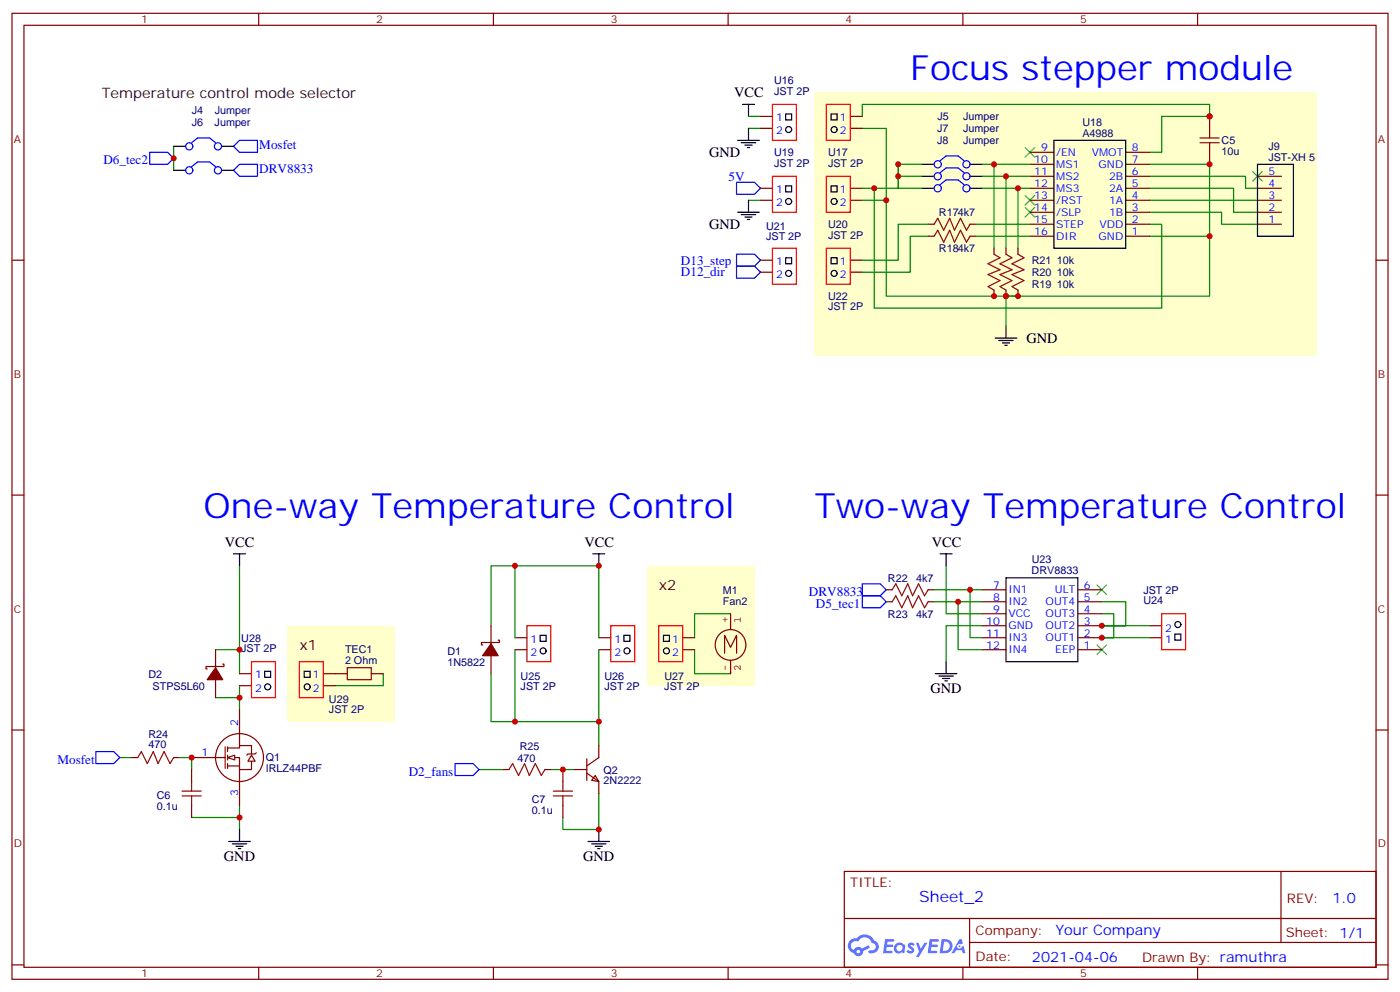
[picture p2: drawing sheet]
<svg xmlns="http://www.w3.org/2000/svg" width="412mm" height="292mm" viewBox="0 0 412 292" stroke-linecap="round" stroke-linejoin="round" font-family="sans-serif">
<g fill="#ffc">
<path d="M84.7 184.2h31.7v28.2h-31.7z"/>
<path d="M190.5 166.5h31.7v35.3h-31.7z"/>
</g>
<path d="M26.5 21.9h81.1v31.8h-81.1z" fill="#fff"/>
<path d="M239.9 27.2h148.2v77.6h-148.2z" fill="#ffc"/>
<g fill="none" stroke="#870000" stroke-width=".35">
<path d="M3.5 3.9h405.4v284.4h-405.4zM7.1 7.4h398.2v277.3h-398.2zM76.2 3.9v3.5M145.3 3.9v3.5M214.5 3.9v3.5M283.6 3.9v3.5M352.8 3.9v3.5M3.5 76.6h3.6M405.3 76.6h3.6M3.5 145.7h3.6M405.3 145.7h3.6M3.5 214.9h3.6"/>
<path d="M405.3 214.9h3.6M248.7 256.5h156.6v28.2h-156.6zM377.3 256.5v20.9M248.7 270.4h156.5M285.6 277.4h119.6M285.6 270.4v14.1M3.5 284h3.6M76.2 284.7v3.6M145.3 284.7v3.6M214.5 284.7v3.6M283.6 284.7v3.6M352.8 284.7v3.6"/>
<path d="M405.3 284h3.6"/>
</g>
<g fill="#5487ff">
<path d="M267.7 277.7a1.22 1.22 0 0 1 1.7 .2l-.4 .6a.47 .47 0 0 0-.3-.4 .47 .47 0 0 0-.5 .2l.1 .2a1.14 1.14 0 0 1 .8 1.8 1.14 1.14 0 0 1-1.9 0l-.2-.2 .5-.6 .7 .5a.29 .29 0 0 0 .3-.3 .29 .29 0 0 0-.2-.3 1.04 1.04 0 0 1-.6-1.7z"/>
<path d="M260.7 276.4h2.4l.3 .2-.2 .5-1.8 .1-.1 .8h1.5l.3 .4-.3 .4h-1.6l-.2 1.1h1.7l.2 .3-.2 .3-2.6 .1z"/>
<path d="M273.8 276.4h2.4l.3 .2-.1 .5-1.8 .1-.2 .8h1.6l.3 .4-.4 .4h-1.6l-.1 1.1h1.7l.2 .3-.2 .3-2.6 .1z"/>
<path d="M282.6 276.4h.7l.3 1.3-.6 .3a.69 .69 0 0 0-1 .3 .69 .69 0 0 0 .4 .9 .69 .69 0 0 0 .9-.6l.5-.2 .6 2.2h-.8l-.2-.9h-1.8l-.5 .9h-.8z"/>
<path d="M269.8 277.5h.8l.6 1.8 1.1-1.8h.9l-2.6 4.2h-.8l.9-1.5z"/>
<path d="M277.4 276.4l-.6 4.2h1.3a2.11 2.11 0 0 0 2.5-2.1 2.11 2.11 0 0 0-2.5-2.1zM278.1 277.2a1.39 1.39 0 0 1 1.7 1.4 1.39 1.39 0 0 1-1.8 1.3h-.3z"/>
<path d="M263.7 278.1a1.54 1.54 0 0 0-.1 2.1 1.54 1.54 0 0 0 2.2 .1l.6 .3 .3-2.3-.2-.3h-.4a1.49 1.49 0 0 0-2.4 .1zM264 279.1a.94 .94 0 0 1 1.8 0 .94 .94 0 0 1-1.8 0z"/>
<path d="M250.4 276.8a2.18 2.18 0 0 0 1.1 3.7 1.44 1.44 0 0 0 1.6 .9 1.44 1.44 0 0 0 1.2-1.4l2-1-.5-.8-1.9 1a1.47 1.47 0 0 0-2.4 .4 1.39 1.39 0 0 1-.7-1.9 1.39 1.39 0 0 1 2-.5 2.12 2.12 0 0 1 2.2-1.3 2.12 2.12 0 0 1 1.9 1.7 1.14 1.14 0 0 1 1.1 1.4 1.14 1.14 0 0 1-1.7 .7 .43 .43 0 0 0-.5 .4 .43 .43 0 0 0 .4 .5 1.98 1.98 0 0 0 2.5-1.2 1.98 1.98 0 0 0-1.2-2.6 3.1 3.1 0 0 0-5.3-.6l-.9 .1zM252.3 280.1a.55 .55 0 0 1 1.1 0 .55 .55 0 0 1-1.1 0z"/>
<circle cx="282.6" cy="278.5" r=".26"/>
</g>
<g fill="none" stroke="#008700" stroke-width=".35">
<path d="M220.5 37.8h3.5M220.5 34.3h3.5M254 34.3v-3.6h102.3v3.6h-14.1v10.5h-3.5M254 37.8h7.1v21.1M220.5 58.9h3.5M254 58.9h7.1v28.3h35.2M257.5 55.4v35.3h84.7v-24.7h-3.5M264.6 51.9v3.5h7M264.6 48.4v3.5h7M271.6 48.4h-7v7h-10.6M289.3 48.4h14.1M289.3 51.9h14.1"/>
<path d="M289.3 55.4h14.1M292.8 48.4v24.7M296.3 51.9v21.2M299.9 55.4v17.7M338.7 51.9h28.2v3.5h3.5M338.7 55.4h24.7v7.1h7M338.7 48.4h17.6v38.8h-60M338.7 58.9h31.7M338.7 62.5h21.1v3.5h10.6M338.7 69.5h17.6M296.3 87.2h3.6M70.6 166.5v31.8"/>
<path d="M151.7 166.5h-7.1v17.7M278.7 166.5v14.2h10.6M324.6 177.1h7v7.1h-7h14.1M63.5 191.2h7.1M112.9 198.3v3.5h-14.1M144.6 198.3v14.1h7.1M204.6 191.2v7.1h10.6M215.2 180.7h-10.6v7M289.3 184.2h-10.6v10.6M324.6 180.7h3.5v7h-3.5h14.1M63.5 205.4h7.1M70.6 201.8v7.1"/>
<path d="M35.3 223h3.5M56.4 223v3.5M70.6 237.1v7.1M141.1 226.5h7.1M162.3 226.5h7M56.4 240.6h14.2"/>
</g>
<g fill="none" stroke="#000" stroke-width=".35">
<path d="M218.7 30.7h3.5M220.5 30.7v3.6M220.5 37.8v3.5M231.4 33.5h1.8v1.8h-1.8zM244.8 33.5h1.8v1.8h-1.8zM217.3 41.3h6.4M218.4 42h4.2M219.4 42.7h2.1M220.1 43.4h.7M220.5 58.9v3.6M231.4 54.7h1.8v1.8h-1.8zM244.8 54.7h1.8v1.8h-1.8z"/>
<path d="M271.6 55.4h3.6M271.6 51.9h3.6M271.6 48.4h3.6M285.8 55.4h3.5M285.8 51.9h3.5M285.8 48.4h3.5M310.4 41.3h21.2v31.8h-21.2zM370.4 48.4h10.6v21.1h-10.6zM217.3 62.5h6.4M218.4 63.2h4.2M219.4 63.9h2.1M220.1 64.6h.7"/>
<path d="M231.4 75.9h1.8v1.7h-1.8zM244.8 75.9h1.8v1.7h-1.8zM293.2 99.5h6.3M296.3 96v3.5M294.2 100.2h4.2M295.3 100.9h2.1M296 101.6h.7M276.9 163h3.6M278.7 163v3.5M296.3 170.1h21.2v24.7h-21.2zM78 197.6h1.7v1.8h-1.7zM89.6 197.6h1.8v1.8h-1.8z"/>
<path d="M159.1 187h1.8v1.8h-1.8zM183.8 187h1.8v1.8h-1.8zM195.4 187h1.8v1.8h-1.8zM275.5 198.3h6.4M276.6 199h4.2M277.6 199.7h2.2M278.7 194.8v3.5M346.1 186.7h1.7v1.7h-1.7zM278.3 200.4h.7"/>
<circle cx="232.3" cy="38.1" r=".88"/>
<circle cx="245.7" cy="38.1" r=".88"/>
<circle cx="232.3" cy="59.3" r=".88"/>
<circle cx="245.7" cy="59.3" r=".88"/>
<circle cx="232.3" cy="80.5" r=".88"/>
<circle cx="245.7" cy="80.5" r=".88"/>
<circle cx="160" cy="191.6" r=".88"/>
<circle cx="184.7" cy="191.6" r=".88"/>
<circle cx="196.3" cy="191.6" r=".88"/>
<circle cx="347" cy="183.8" r=".88"/>
<circle cx="78.8" cy="202.2" r=".88"/>
<circle cx="90.5" cy="202.2" r=".88"/>
</g>
<path d="M217 53.7h5.2l1.8 1.7-1.8 1.8h-5.2zM217 74.8h5.2l1.8 1.8-1.8 1.8h-5.2zM217 78.4h5.2l1.8 1.7-1.8 1.8h-5.2z" fill="none" stroke="#00c" stroke-width=".35"/>
<g fill="none" stroke="#870000" stroke-width=".35">
<path d="M224 34.3h3.5M224 37.8h3.5M250.5 34.3h3.5M250.5 37.8h3.5M356.3 34.3v3.5M224 55.4h3.5M224 58.9h3.5M250.5 55.4h3.5M250.5 58.9h3.5M303.4 55.4h7M303.4 58.9h7M303.4 51.9h7"/>
<path d="M303.4 48.4h7M303.4 44.8h7M331.6 55.4h7.1M331.6 58.9h7.1M331.6 51.9h7.1M331.6 48.4h7.1M331.6 44.8h7.1M356.3 44.8v3.6M370.4 55.4h7.1M370.4 58.9h7.1M370.4 51.9h7.1M224 76.6h3.5"/>
<path d="M250.5 76.6h3.5M292.8 73.1v1.7M296.3 73.1v1.7M299.9 73.1v1.7M303.4 66h7M303.4 62.5h7M303.4 69.5h7M331.6 66h7.1M331.6 62.5h7.1M331.6 69.5h7.1M370.4 66h7.1M370.4 62.5h7.1"/>
<path d="M224 80.1h3.5M250.5 80.1h3.5M292.8 85.4v1.8M296.3 85.4v1.8M299.9 85.4v1.8M289.3 177.1h7M289.3 173.6h7M317.5 177.1h7.1M317.5 173.6h7.1M63.5 191.2v5.3M65.6 195.5h.4v.7h-5.3v.7h.3M70.6 198.3h3.5"/>
<path d="M95.2 198.3h7.1M109.4 198.3h3.5M144.6 184.2v5.3M144.6 193v5.3M146.8 188.4h.3v.7h-5.3v.7h.4M151.7 187.7h3.5M151.7 191.2h3.5M176.4 187.7h3.5M176.4 191.2h3.5M201.1 187.7h3.5M201.1 191.2h3.5M289.3 187.7h7"/>
<path d="M289.3 184.2h7M289.3 191.2h7M289.3 180.7h7M317.5 187.7h7.1M317.5 184.2h7.1M317.5 191.2h7.1M317.5 180.7h7.1M338.7 187.7h3.5M338.7 184.2h3.5M63.5 200.1v5.3M66.3 219.8v6.4M67 219.8v1.4"/>
<path d="M70.6 201.8h3.5M70.6 208.9v10.6M95.2 201.8h3.6M38.8 223h1.8M51.2 223h1.7M56.4 226.5v3.5M56.4 237.1v3.5M56.4 223h9.9M67 220.2h3.6v-.7h3.5v2.4M67 223h3.6v3.5h3.5v-2.5M67 225.5h3.6M67 222.3v1.4"/>
<path d="M67 224.8v1.4M70.6 226.5v10.6"/>
<circle cx="70.6" cy="223" r="7.1"/>
</g>
<path d="M227.5 30.7h7.1v10.6h-7.1zM243.4 30.7h7.1v10.6h-7.1zM227.5 51.9h7.1v10.6h-7.1zM243.4 51.9h7.1v10.6h-7.1zM227.5 73.1h7.1v10.5h-7.1zM243.4 73.1h7.1v10.5h-7.1zM74.1 194.8h7v10.6h-7zM88.2 194.8h7v10.6h-7zM155.2 184.2h7.1v10.6h-7.1zM179.9 184.2h7.1v10.6h-7.1zM194 184.2h7.1v10.6h-7.1zM342.2 180.7h7v10.5h-7z" fill="none" stroke="#f00" stroke-width=".35"/>
<path d="M302 43.4l2.8 2.8M302 57.5l2.8 2.9M304.8 43.4l-2.8 2.8M304.8 57.5l-2.8 2.9M369 50.5l2.8 2.8M371.8 50.5l-2.8 2.8M302 61.1l2.8 2.8M304.8 61.1l-2.8 2.8M323.1 172.2l2.9 2.8M326 172.2l-2.9 2.8M323.1 189.8l2.9 2.9M326 189.8l-2.9 2.9" fill="none" stroke="#3c3" stroke-width=".35"/>
<g fill="none" stroke="#a10000" stroke-width=".35">
<path d="M356.3 37.8v2.8M353.5 42h5.6M353.5 40.6h5.6M356.3 42v2.8M292.8 74.8l1.8 1.1-3.6 1.7 3.6 1.8-3.6 1.4 3.6 1.8-3.6 1.7 1.8 1.1M296.3 74.8l1.8 1.1-3.5 1.7 3.5 1.8-3.5 1.4 3.5 1.8-3.5 1.7 1.7 1.1M299.9 74.8l1.7 1.1-3.5 1.7 3.5 1.8-3.5 1.4 3.5 1.8-3.5 1.7 1.8 1.1M102.3 196.5h7.1v3.6h-7.1zM40.6 223l1-1.8 1.8 3.6 1.8-3.6 1.4 3.6 1.7-3.6 1.8 3.6 1.1-1.8M53.6 234.3h5.7M53.6 232.9h5.7M56.4 230v2.9"/>
<path d="M56.4 234.3v2.8"/>
</g>
<g fill="none" stroke="#00f" stroke-width=".35">
<path d="M276.9 54.4l1.8-1.4h3.5l1.8 1.4M276.9 50.8l1.8-1.4h3.5l1.8 1.4M276.9 47.3l1.8-1.4h3.5l1.8 1.4M254 171.8h5.3l1.8 1.8-1.8 1.8h-5.3zM254 175.4h5.3l1.8 1.7-1.8 1.8h-5.3zM28.2 221.2h5.3l1.8 1.8-1.8 1.8h-5.3z"/>
<circle cx="276.2" cy="48.4" r="1.06"/>
<circle cx="276.2" cy="51.9" r="1.06"/>
<circle cx="276.2" cy="55.4" r="1.06"/>
<circle cx="284.7" cy="48.4" r="1.06"/>
<circle cx="284.7" cy="55.4" r="1.06"/>
<circle cx="284.7" cy="51.9" r="1.06"/>
</g>
<g fill="#870000" stroke="#870000" stroke-width=".35">
<path d="M63.5 196.5l2.1 3.6h-4.6z"/>
<path d="M144.6 189.5l2.2 3.5h-4.6z"/>
</g>
<path d="M213.4 192.3v-5.3l1.8 3.5 1.8-3.5v5.3M215.2 180.7v4.6M215.2 194.3v4M219.7 189.8a4.5 4.5 0 0 0-6.5-4 4.5 4.5 0 0 0-.8 7.6 4.5 4.5 0 0 0 7.2-2.6l.1-.8" fill="none" stroke="#850000" stroke-width=".35"/>
<g fill="#fff" stroke="#870000" stroke-width=".35">
<path d="M67 223l2.1-.7v1.4z"/>
<path d="M74.1 222.3l1 1.7h-2.1z"/>
</g>
<g fill="none" stroke="#870000" stroke-width=".35">
<path d="M273.4 66h1.8M273.4 69.5h1.8M285.8 66h1.7M285.8 69.5h1.7M261.1 173.6h1.7M261.1 177.1h1.7M273.4 173.6h1.8M273.4 177.1h1.8M176.4 219.5v3.5l-3.5 2.5M75.5 221.6l-.4 .3h-2.1l-.3 .4M148.2 226.5h1.7M160.5 226.5h1.8"/>
<path d="M165.8 226.5v3.5M165.8 237.1v3.5M169.3 226.5h3.6M172.9 227.6l3.5 2.4v3.6M172.9 223.3v6.4M175.3 228.3l1.1 1.7-2.1-.3z"/>
</g>
<path d="M275.2 66l1-1.8 1.8 3.6 1.8-3.6 1.4 3.6 1.7-3.6 1.8 3.6 1.1-1.8M275.2 69.5l1-1.7 1.8 3.5 1.8-3.5 1.4 3.5 1.7-3.5 1.8 3.5 1.1-1.8M262.8 173.6l1.1-1.8 1.7 3.6 1.8-3.6 1.4 3.6 1.8-3.6 1.7 3.6 1.1-1.8M262.8 177.1l1.1-1.7 1.7 3.5 1.8-3.5 1.4 3.5 1.8-3.5 1.7 3.5 1.1-1.8M149.9 226.5l1.1-1.7 1.8 3.5 1.7-3.5 1.4 3.5 1.8-3.5 1.8 3.5 1-1.8M163 234.3h5.6M163 232.9h5.6M165.8 230v2.9M165.8 234.3v2.8" fill="none" stroke="#a10000" stroke-width=".35"/>
<g fill="none" stroke="#000" stroke-width=".35">
<path d="M51.2 50.1h3.5M51.2 43.1h3.5M65.3 50.1h3.5M65.3 43.1h3.5M68.8 163h3.5M70.6 163v3.5M174.6 163h3.6M176.4 163v3.5M67.4 247.7h6.3M68.4 248.4h4.3M69.5 249.1h2.1M70.2 249.8h.7"/>
<path d="M70.6 244.2v3.5M173.2 247.7h6.4M174.3 248.4h4.2M175.3 249.1h2.1M176 249.8h.7M176.4 244.2v3.5"/>
</g>
<g fill="none" stroke="#00f" stroke-width=".35">
<path d="M44.1 44.8h5.3l1.8 1.8-1.8 1.8h-5.3zM56.4 49.1l1.8-1.4h3.5l1.8 1.4M56.4 42l1.8-1.4h3.5l1.8 1.4M68.8 50.1l1.8-1.7h5.2v3.5h-5.2zM68.8 43.1l1.8-1.8h5.2v3.5h-5.2zM134.1 224.8h5.2l1.8 1.7-1.8 1.8h-5.2z"/>
<circle cx="55.7" cy="50.1" r="1.06"/>
<circle cx="55.7" cy="43.1" r="1.06"/>
<circle cx="64.2" cy="43.1" r="1.06"/>
<circle cx="64.2" cy="50.1" r="1.06"/>
</g>
<g fill="none" stroke="#008700" stroke-width=".35">
<path d="M51.2 43.1v7M273.4 66h-8.8v10.6h-10.6M273.4 69.5h-5.3v10.6h-14.1M287.5 66h15.9M287.5 69.5h15.9M296.3 87.2v8.8M275.2 173.6h10.6v14.1h3.5M275.2 177.1h7v14.1h7.1M282.2 177.1h7.1M285.8 173.6h3.5M151.7 191.2v21.2h24.7M151.7 187.7v-21.2h24.7v21.2"/>
<path d="M176.4 191.2v28.3M52.9 223h3.5M176.4 233.6v10.6h-10.6v-3.6"/>
</g>
<g fill="#c00">
<circle cx="257.5" cy="55.4" r=".88"/>
<circle cx="261.1" cy="58.9" r=".88"/>
<circle cx="264.6" cy="48.4" r=".88"/>
<circle cx="264.6" cy="51.9" r=".88"/>
<circle cx="356.3" cy="69.5" r=".88"/>
<circle cx="356.3" cy="34.3" r=".88"/>
<circle cx="356.3" cy="48.4" r=".88"/>
<circle cx="299.9" cy="55.4" r=".88"/>
<circle cx="296.3" cy="51.9" r=".88"/>
<circle cx="292.8" cy="48.4" r=".88"/>
<circle cx="296.3" cy="87.2" r=".88"/>
<circle cx="70.6" cy="240.6" r=".88"/>
<circle cx="70.6" cy="205.4" r=".88"/>
<circle cx="70.6" cy="191.2" r=".88"/>
<circle cx="151.7" cy="166.5" r=".88"/>
<circle cx="324.6" cy="184.2" r=".88"/>
<circle cx="324.6" cy="187.7" r=".88"/>
<circle cx="176.4" cy="166.5" r=".88"/>
<circle cx="151.7" cy="212.4" r=".88"/>
<circle cx="176.4" cy="212.4" r=".88"/>
<circle cx="51.2" cy="46.6" r=".88"/>
<circle cx="285.8" cy="173.6" r=".88"/>
<circle cx="282.2" cy="177.1" r=".88"/>
<circle cx="56.4" cy="223" r=".88"/>
<circle cx="165.8" cy="226.5" r=".88"/>
<circle cx="176.4" cy="244.2" r=".88"/>
<circle cx="299.9" cy="87.2" r=".88"/>
<circle cx="292.8" cy="87.2" r=".88"/>
</g>
<g font-size="10.2" fill="#00f">
<text x="268.1" y="23.7">Focus stepper module</text>
<text x="60" y="152.4">One-w</text>
<text x="93.6" y="152.4">ay Temperature Control</text>
<text x="239.9" y="152.4">Tw</text>
<text x="254.6" y="152.4">o-w</text>
<text x="273.8" y="152.4">ay Temperature Control</text>
</g>
<text font-size="4.6" fill="#00f" x="270.8" y="265.5">Sheet_2</text>
<g font-size="4.2" fill="#300">
<text x="30" y="29">Temperature control mode selector</text>
<text x="194" y="173.6">x2</text>
<text x="88.2" y="191.2">x1</text>
</g>
<g font-size="4.2">
<text x="216.3" y="28.6">VCC</text>
<text x="208.9" y="46.2">GND</text>
<text x="208.9" y="67.4">GND</text>
<text x="302.3" y="100.9">GND</text>
<text x="66.2" y="161">VCC</text>
<text x="172.2" y="160.9">VCC</text>
<text x="274.5" y="160.9">VCC</text>
<text x="274.1" y="203.9">GND</text>
<text x="66" y="253.3">GND</text>
<text x="171.8" y="253.3">GND</text>
</g>
<g font-size="4.2" fill="#00f">
<text x="392.5" y="265.8">1.0</text>
<text x="310.9" y="275.3">Your Company</text>
<text x="304" y="283.1">2021-04-06</text>
</g>
<g font-size="3.9" fill="#00f">
<text x="76.4" y="43.8">Mosfet</text>
<text x="30.5" y="48.4">D6_tec2</text>
<text x="76.4" y="50.9">DRV8833</text>
<text x="214.6" y="53.2">5V</text>
<text x="200.6" y="77.9">D13_step</text>
<text x="200.6" y="81.4">D12_dir</text>
<text x="238.3" y="175.4">DRV8833</text>
<text x="240.4" y="178.9">D5_tec1</text>
<text x="16.9" y="224.7">Mosfet</text>
<text x="120.4" y="228.3">D2_fans</text>
</g>
<g font-size="3.9" fill="#800">
<text x="250.5" y="261.1">TITLE:</text>
<text x="379.1" y="265.8">REV:</text>
<text x="287.4" y="275.3">Company:</text>
<text x="378.7" y="275.9">Sheet: 1/1</text>
<text x="287.4" y="283">Date:</text>
<text x="336.4" y="283.1">Draw</text>
<text x="346.6" y="283.1">n By: ramuthra</text>
</g>
<g font-size="3.2" fill="#800">
<text x="41.6" y="6.9">1</text>
<text x="110.8" y="6.9">2</text>
<text x="179.9" y="6.9">3</text>
<text x="249.1" y="6.9">4</text>
<text x="318.2" y="6.9">5</text>
<text x="4.1" y="42">A</text>
<text x="405.9" y="42">A</text>
<text x="4.1" y="111.2">B</text>
<text x="405.9" y="111.2">B</text>
<text x="4.1" y="180.3">C</text>
<text x="405.9" y="180.3">C</text>
<text x="4.1" y="249.4">D</text>
<text x="405.9" y="249.4">D</text>
<text x="41.6" y="287.7">1</text>
<text x="110.8" y="287.7">2</text>
<text x="179.9" y="287.7">3</text>
<text x="249.1" y="287.7">4</text>
<text x="318.2" y="287.7">5</text>
</g>
<g font-size="3.2" fill="#000080">
<text x="228.1" y="27.9">JST 2P</text>
<text x="228.1" y="24.8">U16</text>
<text x="56.5" y="33.6">J4</text>
<text x="63.3" y="33.6">Jumper</text>
<text x="276.2" y="35.4">J5</text>
<text x="283.7" y="35.4">Jumper</text>
<text x="56.5" y="37.1">J6</text>
<text x="63.2" y="37.1">Jumper</text>
<text x="276" y="38.9">J7</text>
<text x="283.7" y="38.9">Jumper</text>
<text x="318.9" y="40.3">A4988</text>
<text x="318.9" y="37.2">U18</text>
<text x="228.1" y="46">U19</text>
<text x="243.9" y="46">U17</text>
<text x="276" y="42.5">J8</text>
<text x="283.7" y="42.5">Jumper</text>
<text x="359.8" y="45.6">10u</text>
<text x="359.8" y="42.4">C5</text>
<text x="373.6" y="47.3">JST-XH 5</text>
<text x="373.6" y="44.1">J9</text>
<text x="228.1" y="49.1">JST 2P</text>
<text x="243.9" y="49">JST 2P</text>
<text x="276.6" y="63.7">R174k7</text>
<text x="225.7" y="70.7">JST 2P</text>
<text x="225.7" y="67.6">U21</text>
<text x="243.9" y="70.2">JST 2P</text>
<text x="243.9" y="67.1">U20</text>
<text x="276.6" y="74.3">R184k7</text>
<text x="303.9" y="77.7">R21</text>
<text x="311.3" y="77.7">10k</text>
<text x="303.9" y="81.3">R20</text>
<text x="311.3" y="81.3">10k</text>
<text x="243.9" y="88.3">U22</text>
<text x="303.9" y="84.8">R19</text>
<text x="311.3" y="84.8">10k</text>
<text x="243.9" y="91.4">JST 2P</text>
<text x="303.9" y="165.8">U23</text>
<text x="261.6" y="171.2">R22</text>
<text x="269.9" y="171.2">4k7</text>
<text x="303.9" y="169">DRV8833</text>
<text x="212.9" y="177.9">Fan2</text>
<text x="212.9" y="174.7">M1</text>
<text x="336.8" y="174.7">JST 2P</text>
<text x="336.8" y="177.8">U24</text>
<text x="261.6" y="181.8">R23</text>
<text x="269.9" y="181.8">4k7</text>
<text x="71.1" y="191.9">JST 2P</text>
<text x="71.1" y="188.8">U28</text>
<text x="101.6" y="195.5">2 Ohm</text>
<text x="101.6" y="192.3">TEC1</text>
<text x="131.8" y="196">1N5822</text>
<text x="131.8" y="192.9">D1</text>
<text x="43.8" y="199.5">D2</text>
<text x="45" y="203">STPS5L60</text>
<text x="153.4" y="203.1">JST 2P</text>
<text x="153.4" y="200.1">U25</text>
<text x="178.1" y="203.2">JST 2P</text>
<text x="178.1" y="200.1">U26</text>
<text x="195.7" y="203.1">JST 2P</text>
<text x="195.7" y="200.1">U27</text>
<text x="96.9" y="206.9">U29</text>
<text x="96.9" y="210">JST 2P</text>
<text x="43.8" y="220.2">470</text>
<text x="43.8" y="217.1">R24</text>
<text x="153.1" y="220.6">R25</text>
<text x="78.3" y="227.3">IRLZ44PBF</text>
<text x="78.3" y="224.1">Q1</text>
<text x="152.4" y="224.3">470</text>
<text x="177.8" y="227.7">Q2</text>
<text x="177.8" y="230.8">2N2222</text>
<text x="46.2" y="238.3">0.1u</text>
<text x="46.2" y="235.2">C6</text>
<text x="156.6" y="239.5">0.1u</text>
<text x="156.6" y="236.5">C7</text>
</g>
<g font-size="3.2" fill="#00f">
<text x="228.6" y="35.7">1</text>
<text x="247.4" y="35.7">1</text>
<text x="228.6" y="39.5">2</text>
<text x="247.4" y="39.5">2</text>
<text x="306.7" y="44.5">9</text>
<text x="311.1" y="45.9">/EN</text>
<text x="321.6" y="45.9">VMOT</text>
<text x="333.4" y="44.5">8</text>
<text x="304.6" y="48">10</text>
<text x="304.6" y="51.5">11</text>
<text x="311.1" y="49.4">MS1</text>
<text x="311.1" y="53">MS2</text>
<text x="323.6" y="49.4">GND</text>
<text x="326.7" y="53">2B</text>
<text x="333.4" y="51.5">6</text>
<text x="333.4" y="48">7</text>
<text x="373.7" y="51.5">5</text>
<text x="228.6" y="56.8">1</text>
<text x="247.4" y="56.8">1</text>
<text x="304.6" y="55.1">12</text>
<text x="304.6" y="58.6">13</text>
<text x="311.1" y="56.5">MS3</text>
<text x="326.7" y="56.5">2A</text>
<text x="333.4" y="58.6">4</text>
<text x="333.4" y="55.1">5</text>
<text x="373.7" y="58.6">3</text>
<text x="373.7" y="55.1">4</text>
<text x="228.6" y="60.7">2</text>
<text x="247.4" y="60.7">2</text>
<text x="304.6" y="62.1">14</text>
<text x="304.6" y="65.7">15</text>
<text x="311.1" y="60">/RST</text>
<text x="311.1" y="63.5">/SLP</text>
<text x="326.7" y="63.5">1B</text>
<text x="326.7" y="60">1A</text>
<text x="333.4" y="65.7">2</text>
<text x="333.4" y="62.1">3</text>
<text x="373.7" y="65.7">1</text>
<text x="373.7" y="62.1">2</text>
<text x="304.6" y="69.2">16</text>
<text x="311.1" y="67.1">STEP</text>
<text x="311.1" y="70.6">DIR</text>
<text x="323.6" y="70.6">GND</text>
<text x="323.8" y="67.1">VDD</text>
<text x="333.4" y="69.2">1</text>
<text x="228.6" y="78">1</text>
<text x="247.4" y="78">1</text>
<text x="228.6" y="81.9">2</text>
<text x="247.4" y="81.9">2</text>
<text x="292.6" y="173.2">7</text>
<text x="319.3" y="173.2">6</text>
<text x="292.6" y="176.8">8</text>
<text x="297" y="174.7">IN1</text>
<text x="297" y="178.2">IN2</text>
<text x="308" y="178.2">OUT4</text>
<text x="310.8" y="174.7">ULT</text>
<text x="319.3" y="176.8">5</text>
<text x="290.5" y="183.8">10</text>
<text x="292.6" y="180.3">9</text>
<text x="297" y="181.7">VCC</text>
<text x="297" y="185.2">GND</text>
<text x="308" y="185.2">OUT2</text>
<text x="308" y="181.7">OUT3</text>
<text x="319.3" y="183.8">3</text>
<text x="319.3" y="180.3">4</text>
<text x="343.3" y="185.9">2</text>
<text x="156.3" y="189.1">1</text>
<text x="181" y="189.1">1</text>
<text x="198" y="189.1">1</text>
<text x="290.5" y="187.4">11</text>
<text x="290.5" y="190.9">12</text>
<text x="297" y="188.8">IN3</text>
<text x="308" y="188.8">OUT1</text>
<text x="319.3" y="190.9">1</text>
<text x="319.3" y="187.4">2</text>
<text x="343.3" y="189.1">1</text>
<text x="156.3" y="193">2</text>
<text x="181" y="193">2</text>
<text x="198" y="193">2</text>
<text x="297" y="192.3">IN4</text>
<text x="310.9" y="192.3">EEP</text>
<text x="75.1" y="199.7">1</text>
<text x="75.1" y="203.6">2</text>
<text x="92.2" y="199.7">1</text>
<text x="92.2" y="203.6">2</text>
<text x="70.2" y="213.8" transform="rotate(-90 70.2 213.8)">2</text>
<text x="59.4" y="222.6">1</text>
<text x="70.2" y="234.2" transform="rotate(-90 70.2 234.2)">3</text>
</g>
<g font-size="3.2" fill="#840000">
<text x="214.5" y="183.4" transform="rotate(-90 214.5 183.4)">+</text>
<text x="218.2" y="183.4" transform="rotate(-90 218.2 183.4)">1</text>
<text x="214.5" y="197.5" transform="rotate(-90 214.5 197.5)">-</text>
<text x="218.2" y="197.5" transform="rotate(-90 218.2 197.5)">2</text>
</g>
</svg>
